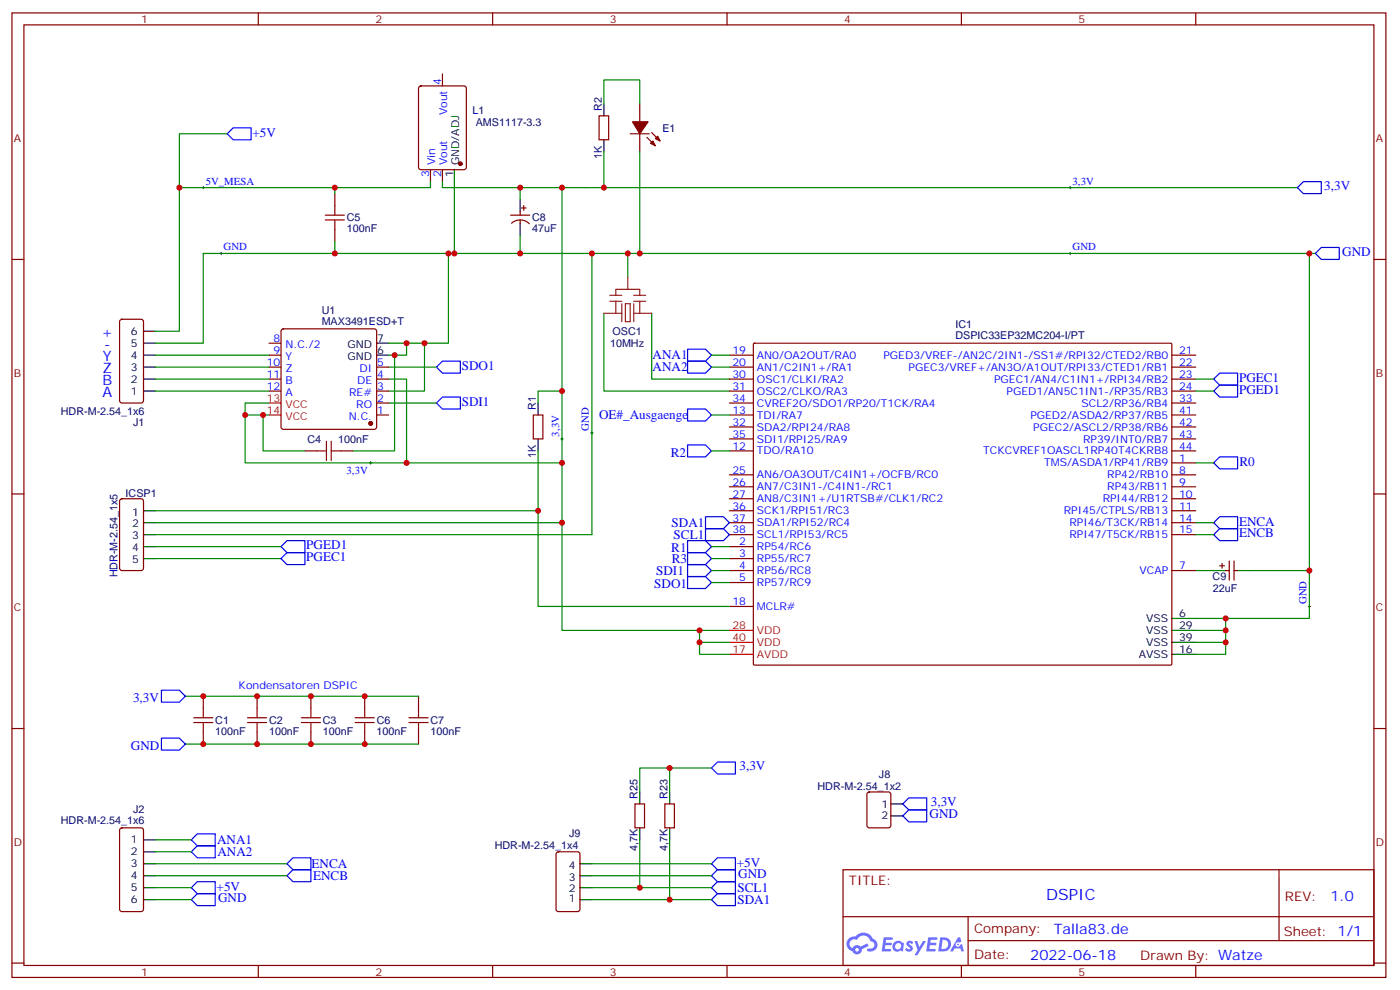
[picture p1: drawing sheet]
<svg xmlns="http://www.w3.org/2000/svg" width="413mm" height="292mm" viewBox="0 0 413 292" stroke-linecap="round" stroke-linejoin="round" font-family="sans-serif">
<g fill="none" stroke="#870000" stroke-width=".35">
<path d="M3.5 3.8h405.4v284.3h-405.4zM7.1 7.3h398.2v277.3h-398.2zM76.2 3.8v3.5M145.3 3.8v3.5M214.5 3.8v3.5M283.6 3.8v3.5M352.8 3.8v3.5M3.5 76.5h3.6M405.3 76.5h3.6M3.5 145.6h3.6M405.3 145.6h3.6M3.5 214.8h3.6"/>
<path d="M405.3 214.8h3.6M248.7 256.4h156.6v28.2h-156.6zM377.3 256.4v20.9M248.7 270.2h156.5M285.6 277.3h119.6M285.6 270.2v14.2M3.5 283.9h3.6M76.2 284.6v3.5M145.3 284.6v3.5M214.5 284.6v3.5M283.6 284.6v3.5M352.8 284.6v3.5"/>
<path d="M405.3 283.9h3.6"/>
</g>
<g fill="#5487ff">
<path d="M267.7 277.6a1.22 1.22 0 0 1 1.7 .2l-.4 .6a.47 .47 0 0 0-.3-.4 .47 .47 0 0 0-.5 .2l.1 .2a1.14 1.14 0 0 1 .8 1.8 1.14 1.14 0 0 1-1.9 0l-.2-.2 .5-.6 .7 .5a.29 .29 0 0 0 .3-.3 .29 .29 0 0 0-.2-.3 1.04 1.04 0 0 1-.6-1.7z"/>
<path d="M260.7 276.3h2.4l.3 .2-.2 .5-1.8 .1-.1 .8h1.5l.3 .4-.3 .4h-1.6l-.2 1.1h1.7l.2 .3-.2 .3-2.6 .1z"/>
<path d="M273.8 276.3h2.4l.3 .2-.1 .5-1.8 .1-.2 .8h1.6l.3 .4-.4 .4h-1.6l-.1 1.1h1.7l.2 .3-.2 .3-2.6 .1z"/>
<path d="M282.6 276.3h.7l.3 1.3-.6 .3a.69 .69 0 0 0-1 .3 .69 .69 0 0 0 .4 .9 .69 .69 0 0 0 .9-.6l.5-.2 .6 2.2h-.8l-.2-.9h-1.8l-.5 .9h-.8z"/>
<path d="M269.8 277.4h.8l.6 1.8 1.1-1.8h.9l-2.6 4.2h-.8l.9-1.5z"/>
<path d="M277.4 276.3l-.6 4.2h1.3a2.11 2.11 0 0 0 2.5-2.1 2.11 2.11 0 0 0-2.5-2.1zM278.1 277.1a1.39 1.39 0 0 1 1.7 1.4 1.39 1.39 0 0 1-1.8 1.3h-.3z"/>
<path d="M263.7 277.9a1.54 1.54 0 0 0-.1 2.2 1.54 1.54 0 0 0 2.2 .1l.6 .3 .3-2.3-.2-.3h-.4a1.49 1.49 0 0 0-2.4 0zM264 278.9a.94 .94 0 0 1 1.8 0 .94 .94 0 0 1-1.8 0z"/>
<path d="M250.4 276.7a2.18 2.18 0 0 0 1.1 3.7 1.44 1.44 0 0 0 1.6 .9 1.44 1.44 0 0 0 1.2-1.4l2-1.1-.5-.7-1.9 1a1.47 1.47 0 0 0-2.4 .4 1.39 1.39 0 0 1-.7-1.9 1.39 1.39 0 0 1 2-.5 2.12 2.12 0 0 1 2.2-1.3 2.12 2.12 0 0 1 1.9 1.7 1.14 1.14 0 0 1 1.1 1.4 1.14 1.14 0 0 1-1.7 .7 .43 .43 0 0 0-.5 .4 .43 .43 0 0 0 .4 .5 1.98 1.98 0 0 0 2.5-1.2 1.98 1.98 0 0 0-1.2-2.6 3.1 3.1 0 0 0-5.3-.6l-.9 .1zM252.3 280a.55 .55 0 0 1 1.1 0 .55 .55 0 0 1-1.1 0z"/>
<circle cx="282.6" cy="278.4" r=".26"/>
</g>
<g fill="none" stroke="#000" stroke-width=".3">
<path d="M59.6 55.3h.7M60 55v.7M315.4 55.3h.7M315.7 55v.7M64.9 74.7h.7M65.3 74.4v.7M315.4 74.7h.7M315.7 74.4v.7M109 136.5h.7M109.4 136.1v.7M165.5 129.4h.7M165.8 129v.8"/>
<path d="M174.3 127.6h.7M174.6 127.3v.7M385.9 178.8h.7M386.3 178.4v.7"/>
</g>
<g fill="none" stroke="#00f" stroke-width=".35">
<path d="M67 39.4l1.8-1.7h5.3v3.5h-5.3zM384.5 53.6h5.3v3.5h-5.3l-1.7-1.8zM389.8 73h5.3v3.5h-5.3l-1.7-1.8zM128.8 118.8l1.7-1.7h5.3v3.5h-5.3zM128.8 108.2l1.7-1.7h5.3v3.5h-5.3zM202.8 106.5h5.3l1.8 1.7-1.8 1.8h-5.3zM202.8 102.9h5.3l1.8 1.8-1.8 1.8h-5.3zM358.1 111.8l1.7-1.8h5.3v3.5h-5.3zM358.1 115.3l1.7-1.8h5.3v3.6h-5.3zM202.8 131.2h5.3l1.8 1.7-1.8 1.8h-5.3zM202.8 120.6h5.3l1.8 1.7-1.8 1.8h-5.3zM358.1 136.5l1.7-1.8h5.3v3.5h-5.3z"/>
<path d="M202.8 159.4h5.3l1.8 1.7-1.8 1.8h-5.3zM208.1 152.3h5.3l1.8 1.8-1.8 1.8h-5.3zM208.1 155.9h5.3l1.8 1.7-1.8 1.8h-5.3zM358.1 157.6l1.7-1.7h5.3v3.5h-5.3zM358.1 154.1l1.7-1.8h5.3v3.6h-5.3zM82.9 161.1l1.8-1.7h5.3v3.5h-5.3zM82.9 164.7l1.8-1.8h5.3v3.5h-5.3zM202.8 162.9h5.3l1.8 1.8-1.8 1.7h-5.3zM202.8 170h5.3l1.8 1.7-1.8 1.8h-5.3zM202.8 166.4h5.3l1.8 1.8-1.8 1.8h-5.3zM47.6 217.6h5.3l1.8 1.8-1.8 1.7h-5.3zM47.6 203.5h5.3l1.8 1.7-1.8 1.8h-5.3z"/>
<path d="M209.9 226.4l1.8-1.8h5.3v3.6h-5.3zM266.3 237l1.8-1.8h5.3v3.6h-5.3zM56.4 251.1l1.8-1.8h5.3v3.6h-5.3zM56.4 247.6l1.8-1.8h5.3v3.5h-5.3zM84.7 258.2l1.7-1.8h5.3v3.5h-5.3zM84.7 254.6l1.7-1.7h5.3v3.5h-5.3zM209.9 258.2l1.8-1.8h5.3v3.5h-5.3zM209.9 254.6l1.8-1.7h5.3v3.5h-5.3zM266.3 240.5l1.8-1.7h5.3v3.5h-5.3zM56.4 261.7l1.8-1.8h5.3v3.6h-5.3zM58.2 263.5h5.3v3.5h-5.3l-1.8-1.8zM209.9 261.7l1.8-1.8h5.3v3.6h-5.3z"/>
<path d="M209.9 265.2l1.8-1.7h5.3v3.5h-5.3z"/>
</g>
<g fill="none" stroke="#870000" stroke-width=".35">
<path d="M123.7 25.5l.5-.2h12.7l.6 .5 .1 23.5-.5 .7h-12.9l-.7-.4v-23.6zM130.5 21.8v3.5M176.7 34.1h2.9v7.1h-2.9zM185.9 39.4h5.7M188.7 30.6v5.3M188.7 39.4v5.3M192.3 39.1l2.4 2.5M98.8 57.1v3.5M127 50v3.6M130.5 50v3.6M190.9 40.5l2.4 2.5M98.8 67.7v3.5"/>
<path d="M150.6 63.4h5.7M150.9 65.8a3.8 3.8 0 0 1 5.3 .2M153.5 62.4v1M153.5 64.8v1.1M153.8 61.3h1.4M154.5 60.6v1.4M35.5 94.3l.5-.2h5.6l.7 .5v23.5l-.4 .7h-5.9l-.7-.4v-23.6zM83.1 97.1l.5-.2h26.8l.5 .2 .2 .5v28.3l-.2 .5-.5 .2h-26.8l-.5-.3-.2-.4v-28.3zM79.4 104.7h3.5M79.4 108.2h3.5M79.4 111.8h3.5M79.4 115.3h3.5"/>
<path d="M79.4 101.2h3.5M111.1 108.2h3.6M111.1 111.8h3.6M111.1 115.3h3.6M111.1 118.8h3.6M215.2 104.7h7M215.2 108.2h7M215.2 111.8h7M215.2 115.3h7M215.2 118.8h7M222.3 101.4l.3-.2h122.9l.2 .3v94.4l-.3 .2-123-.1-.2-.3zM345.7 104.7h7.1"/>
<path d="M345.7 108.2h7.1M345.7 111.8h7.1M345.7 115.3h7.1M345.7 118.8h7.1M90 132.9h3.5M100.5 132.9h3.6M111.1 122.3h3.6M157.3 122.3h2.9v7.1h-2.9zM215.2 132.9h7M215.2 140h7M215.2 122.3h7M215.2 125.9h7"/>
<path d="M215.2 129.4h7M345.7 132.9h7.1M345.7 136.5h7.1M345.7 140h7.1M345.7 122.3h7.1M345.7 125.9h7.1M345.7 129.4h7.1M35.5 147.2l.5-.2h5.6l.7 .5v20l-.4 .6-5.9 .1-.7-.5v-20zM215.2 143.5h7M215.2 147h7M215.2 150.6h7M215.2 154.1h7"/>
<path d="M215.2 157.6h7M345.7 143.5h7.1M345.7 147h7.1M345.7 150.6h7.1M345.7 154.1h7.1M345.7 157.6h7.1M215.2 168.2h7M215.2 161.1h7M215.2 164.7h7M215.2 171.7h7M215.2 178.8h7M345.7 168.2h7.1"/>
<path d="M359.8 166.8h1.4M360.5 166.1v1.4M361.6 168.2h1.1M362.7 165.4v5.6M364.1 168.2h1M364.1 165.4v5.6M60 205.2v3.6M60 215.8v3.6M75.8 205.2v3.6M75.8 215.8v3.6M91.7 205.2v3.6M91.7 215.8v3.6"/>
<path d="M107.6 205.2v3.6M107.6 215.8v3.6M123.5 205.2v3.6M123.5 215.8v3.6M187.3 237h2.8v7.1h-2.8zM196.1 237h2.9v7.1h-2.9zM256 233.7l.5-.2h5.6l.7 .4v9.4l-.4 .7-5.9 .1-.7-.5v-9.4zM35.5 244.3l.5-.2h5.6l.7 .4v23.5l-.4 .7h-5.9l-.7-.4v-23.5zM164.3 251.3l.4-.2h5.7l.6 .4 .1 16.5-.5 .7h-5.9l-.6-.4-.1-16.5z"/>
</g>
<g fill="none" stroke="#000" stroke-width=".35">
<path d="M178.2 30.6v3.5M134.1 50v3.6M153.5 58.8v3.6M178.2 41.2v3.5M153.5 65.9v3.5M42.3 97.6h3.6M42.3 115.3h3.6M42.3 111.8h3.6M42.3 108.2h3.6M42.3 104.7h3.6M42.3 101.2h3.6M111.1 104.7h3.6"/>
<path d="M111.1 101.2h3.6M158.7 118.8v3.5M158.7 129.4v3.5M42.3 150.6h3.6M42.3 154.1h3.6M42.3 157.6h3.6M42.3 161.1h3.6M42.3 164.7h3.6M358.1 168.2h3.5M365.1 168.2h3.6M345.7 182.3h7.1M345.7 192.9h7.1"/>
<path d="M345.7 185.8h7.1M345.7 189.4h7.1M188.7 233.5v3.5M197.6 233.5v3.5M262.8 237h3.5M42.3 247.6h3.6M42.3 251.1h3.6M42.3 254.6h3.6M42.3 258.2h3.6M171.1 254.6h3.5M171.1 258.2h3.5M188.7 244.1v3.5"/>
<path d="M197.6 244.1v3.5M262.8 240.5h3.5M42.3 261.7h3.6M42.3 265.2h3.6M171.1 261.7h3.5M171.1 265.2h3.5"/>
</g>
<g fill="none" stroke="#008700" stroke-width=".35">
<path d="M67 39.4h-14.1v15.9M178.2 30.6v-7h10.5v7M98.8 55.3v1.8M127 53.6v1.7h-74.1v42.3h-7M130.5 53.6v1.7h252.3M134.1 53.6v21.1M153.5 55.3v3.5M165.8 55.3v81.2M178.2 44.7v10.6M188.7 44.7v30M98.8 71.2v3.5M132.3 74.7v26.5h-17.6"/>
<path d="M153.5 69.4v5.3M174.6 74.7v82.9h-128.7M185.2 74.7v7.1M386.3 74.7h1.8M178.2 92.4v22.9h37M192.3 92.4v19.4h22.9M45.9 101.2h14.1v-26.5h326.3v107.6h-33.5M45.9 115.3h33.5M45.9 111.8h33.5M45.9 108.2h33.5M45.9 104.7h33.5M79.4 118.8h-7.1v3.5"/>
<path d="M114.7 111.8h5.2v24.7M114.7 108.2h14.1M114.7 118.8h14.1M116.4 104.7v28.2h-12.3M119.9 101.2v3.5h-5.2M125.2 101.2v14.1h-10.5M165.8 115.3h-7.1v3.5M209.9 108.2h5.3M209.9 104.7h5.3M352.8 115.3h5.3M352.8 111.8h5.3M77.6 122.3h-5.3v14.2h93.5"/>
<path d="M79.4 122.3h-1.8v10.6h12.4M158.7 132.9v17.7h-112.8M165.8 136.5v49.3h49.4M209.9 122.3h5.3M209.9 132.9h5.3M352.8 136.5h5.3M45.9 154.1h119.9M158.7 150.6v28.2h56.5M352.8 157.6h5.3M352.8 154.1h5.3M45.9 161.1h37M45.9 164.7h37"/>
<path d="M209.9 168.2h5.3M209.9 161.1h5.3M209.9 164.7h5.3M209.9 171.7h5.3M352.8 168.2h5.3M368.7 168.2h17.6M206.4 185.8v3.6h8.8M206.4 189.4v3.5h8.8M361.6 182.3v3.5h-8.8M361.6 185.8v3.6h-8.8M361.6 189.4v3.5h-8.8M54.7 205.2h68.8"/>
<path d="M54.7 219.4h68.8M197.6 226.4v7.1M209.9 226.4h-21.2v7.1M45.9 247.6h10.5M45.9 254.6h38.8M45.9 251.1h10.5M45.9 258.2h38.8M174.6 254.6h35.3M174.6 258.2h35.3M188.7 247.6v14.1M197.6 247.6v17.6M45.9 261.7h10.5"/>
<path d="M45.9 265.2h10.5M174.6 261.7h35.3M174.6 265.2h35.3"/>
</g>
<g fill="none" stroke="#a10000" stroke-width=".35">
<path d="M96 63.4h5.6M96 64.8h5.6M98.8 60.6v2.8M98.8 64.8v2.9M93.5 132.9h2.8M96.3 130.1v5.6M97.7 130.1v5.6M97.7 132.9h2.8M57.1 211.6h5.7M57.1 213h5.7M60 208.8v2.8M60 213v2.8"/>
<path d="M73 211.6h5.7M73 213h5.7M75.8 208.8v2.8M75.8 213v2.8M88.9 211.6h5.6M88.9 213h5.6M91.7 208.8v2.8M91.7 213v2.8M104.8 211.6h5.6M104.8 213h5.6M107.6 208.8v2.8M107.6 213v2.8"/>
<path d="M120.6 211.6h5.7M120.6 213h5.7M123.5 208.8v2.8M123.5 213v2.8"/>
</g>
<g fill="#870000" stroke="#870000" stroke-width=".35">
<path d="M192.6 41.6l.7 1.4-1.4-.7z"/>
<path d="M193.3 40.9l.7-.8 .7 1.5z"/>
<path d="M186.6 35.9h4.6l-2.5 3.5z"/>
<circle cx="135.8" cy="48.3" r=".53"/>
<circle cx="109.4" cy="124.8" r=".53"/>
</g>
<path d="M79.4 118.8h3.5M79.4 122.3h3.5M215.2 192.9h7M215.2 185.8h7M215.2 189.4h7" fill="none" stroke="#f00" stroke-width=".35"/>
<g fill="none" stroke="#8c2424" stroke-width=".35">
<path d="M178.2 92.4h5.2M179.9 88.8h3.5M179.9 87.1h3.5M181.7 87.1v-1.8h7v1.8M181.7 88.8v3.6M183.4 89.5v5.3M184.5 89.5h1.4v5.3h-1.4zM185.2 81.8v3.5M187 89.5v5.3M187 88.8h3.5M187 87.1h3.5M187 92.4h5.3"/>
<path d="M188.7 88.8v3.6"/>
</g>
<g fill="#c00">
<circle cx="116.4" cy="104.7" r=".88"/>
<circle cx="119.9" cy="101.2" r=".88"/>
<circle cx="386.3" cy="74.7" r=".88"/>
<circle cx="125.2" cy="101.2" r=".88"/>
<circle cx="119.9" cy="136.5" r=".88"/>
<circle cx="361.6" cy="185.8" r=".88"/>
<circle cx="361.6" cy="189.4" r=".88"/>
<circle cx="361.6" cy="182.3" r=".88"/>
<circle cx="158.8" cy="150.6" r=".88"/>
<circle cx="206.4" cy="185.8" r=".88"/>
<circle cx="206.4" cy="189.4" r=".88"/>
<circle cx="165.8" cy="55.3" r=".88"/>
<circle cx="165.8" cy="136.5" r=".88"/>
<circle cx="165.8" cy="115.3" r=".88"/>
<circle cx="165.8" cy="154.1" r=".88"/>
<circle cx="75.8" cy="205.2" r=".88"/>
<circle cx="91.7" cy="205.2" r=".88"/>
<circle cx="107.6" cy="205.2" r=".88"/>
<circle cx="75.8" cy="219.4" r=".88"/>
<circle cx="91.7" cy="219.4" r=".88"/>
<circle cx="107.6" cy="219.4" r=".88"/>
<circle cx="60" cy="205.2" r=".88"/>
<circle cx="60" cy="219.4" r=".88"/>
<circle cx="77.6" cy="122.3" r=".88"/>
<circle cx="386.3" cy="168.2" r=".88"/>
<circle cx="185.2" cy="74.7" r=".88"/>
<circle cx="134.1" cy="74.7" r=".88"/>
<circle cx="153.5" cy="74.7" r=".88"/>
<circle cx="98.8" cy="74.7" r=".88"/>
<circle cx="132.3" cy="74.7" r=".88"/>
<circle cx="174.6" cy="74.7" r=".88"/>
<circle cx="153.5" cy="55.3" r=".88"/>
<circle cx="98.8" cy="55.3" r=".88"/>
<circle cx="178.2" cy="55.3" r=".88"/>
<circle cx="188.7" cy="74.7" r=".88"/>
<circle cx="52.9" cy="55.3" r=".88"/>
<circle cx="72.3" cy="122.3" r=".88"/>
<circle cx="197.6" cy="226.4" r=".88"/>
<circle cx="188.7" cy="261.7" r=".88"/>
<circle cx="197.6" cy="265.2" r=".88"/>
</g>
<text font-size="4.6" fill="#00f" x="308.7" y="265.2">DSPIC</text>
<g font-size="4.2" fill="#00f">
<text x="29.9" y="99.4">+</text>
<text x="30.3" y="106.5">Y</text>
<text x="30.7" y="102.9">-</text>
<text x="30.2" y="110">Z</text>
<text x="30.2" y="113.5">B</text>
<text x="30.2" y="117.1">A</text>
<text x="392.5" y="265.7">1.0</text>
<text x="310.9" y="275.2">Talla83.de</text>
<text x="304" y="283">2022-06-18</text>
</g>
<g font-size="3.9" fill="#00f">
<text x="74.5" y="40.3">+5V</text>
<text x="390.7" y="56">3,3V</text>
<text x="396" y="75.4">GND</text>
<text x="192.5" y="105.7">ANA1</text>
<text x="136.2" y="109.1">SDO1</text>
<text x="192.5" y="109.3">ANA2</text>
<text x="365.5" y="112.6">PGEC1</text>
<text x="136.2" y="119.6">SDI1</text>
<text x="365.5" y="116.1">PGED1</text>
<text x="176.7" y="123.6">OE#_Ausgaenge</text>
<text x="197.9" y="134.6">R2</text>
<text x="365.7" y="137.4">R0</text>
<text x="198.1" y="155.3">SDA1</text>
<text x="365.5" y="154.9">ENCA</text>
<text x="90.4" y="162">PGED1</text>
<text x="198.7" y="158.9">SCL1</text>
<text x="365.5" y="158.5">ENCB</text>
<text x="90.4" y="165.5">PGEC1</text>
<text x="198" y="162.8">R1</text>
<text x="198.2" y="165.9">R3</text>
<text x="193" y="173.4">SDO1</text>
<text x="193.6" y="169.4">SDI1</text>
<text x="39.2" y="207">3,3V</text>
<text x="38.6" y="221.1">GND</text>
<text x="218.2" y="227.1">3,3V</text>
<text x="274.6" y="237.7">3,3V</text>
<text x="274.3" y="241.3">GND</text>
<text x="64.1" y="249">ANA1</text>
<text x="64.1" y="252.3">ANA2</text>
<text x="91.9" y="256">ENCA</text>
<text x="217.4" y="255.5">+5V</text>
<text x="63.9" y="262.5">+5V</text>
<text x="92.4" y="259.4">ENCB</text>
<text x="217.6" y="263">SCL1</text>
<text x="217.8" y="258.9">GND</text>
<text x="64.4" y="266">GND</text>
<text x="217.5" y="266.4">SDA1</text>
</g>
<g font-size="3.9" fill="#800">
<text x="250.5" y="261">TITLE:</text>
<text x="379.1" y="265.7">REV:</text>
<text x="287.4" y="275.2">Company:</text>
<text x="378.7" y="275.8">Sheet: 1/1</text>
<text x="287.4" y="282.9">Date:</text>
<text x="336.4" y="282.9">Drawn By: Watze</text>
</g>
<g font-size="3.2" fill="#800">
<text x="41.6" y="6.8">1</text>
<text x="110.8" y="6.8">2</text>
<text x="179.9" y="6.8">3</text>
<text x="249.1" y="6.8">4</text>
<text x="318.2" y="6.8">5</text>
<text x="4.1" y="41.9">A</text>
<text x="405.9" y="41.9">A</text>
<text x="4.1" y="111.1">B</text>
<text x="405.9" y="111.1">B</text>
<text x="4.1" y="180.2">C</text>
<text x="405.9" y="180.2">C</text>
<text x="4.1" y="249.3">D</text>
<text x="405.9" y="249.3">D</text>
<text x="41.6" y="287.6">1</text>
<text x="110.8" y="287.6">2</text>
<text x="179.9" y="287.6">3</text>
<text x="249.1" y="287.6">4</text>
<text x="318.2" y="287.6">5</text>
</g>
<g font-size="3.2" fill="#00f">
<text x="130.2" y="25.2" transform="rotate(-90 130.2 25.2)">4</text>
<text x="131.9" y="34" transform="rotate(-90 131.9 34)">Vout</text>
<text x="126.6" y="52.2" transform="rotate(-90 126.6 52.2)">3</text>
<text x="128.4" y="48.7" transform="rotate(-90 128.4 48.7)">Vin</text>
<text x="130.2" y="52.2" transform="rotate(-90 130.2 52.2)">2</text>
<text x="131.9" y="48.7" transform="rotate(-90 131.9 48.7)">Vout</text>
<text x="60.7" y="54.4">5V_MESA</text>
<text x="316.4" y="54.4">3,3V</text>
<text x="66" y="73.8">GND</text>
<text x="316.4" y="73.8">GND</text>
<text x="80.7" y="100.8">8</text>
<text x="78.7" y="107.9">10</text>
<text x="80.7" y="104.4">9</text>
<text x="84.2" y="102.6">N.C./2</text>
<text x="84.2" y="106.1">Y</text>
<text x="111.3" y="107.9">5</text>
<text x="216.1" y="104.4">19</text>
<text x="216.1" y="107.9">20</text>
<text x="223.3" y="105.8">AN0/OA2OUT/RA0</text>
<text x="260.7" y="105.8">PGED3/VREF-/AN2C/2IN1-/SS1#/RPI32/CTED2/RB0</text>
<text x="347.8" y="104.4">21</text>
<text x="347.8" y="107.9">22</text>
<text x="78.7" y="111.4">11</text>
<text x="84.2" y="109.6">Z</text>
<text x="84.2" y="113.2">B</text>
<text x="105.4" y="113.2">DE</text>
<text x="106" y="109.6">DI</text>
<text x="111.3" y="111.4">4</text>
<text x="216.1" y="111.4">30</text>
<text x="223.3" y="109.3">AN1/C2IN1+/RA1</text>
<text x="223.3" y="112.8">OSC1/CLKI/RA2</text>
<text x="268.1" y="109.3">PGEC3/VREF+/AN3O/A1OUT/RPI33/CTED1/RB1</text>
<text x="293.3" y="112.8">PGEC1/AN4/C1IN1+/RPI34/RB2</text>
<text x="347.8" y="111.4">23</text>
<text x="78.7" y="114.9">12</text>
<text x="84.2" y="116.7">A</text>
<text x="103" y="116.7">RE#</text>
<text x="111.3" y="118.5">2</text>
<text x="111.3" y="114.9">3</text>
<text x="216.1" y="114.9">31</text>
<text x="216.1" y="118.5">34</text>
<text x="223.3" y="116.3">OSC2/CLKO/RA3</text>
<text x="223.3" y="119.9">CVREF2O/SDO1/RP20/T1CK/RA4</text>
<text x="297" y="116.3">PGED1/AN5C1IN1-/RP35/RB3</text>
<text x="319.1" y="119.9">SCL2/RP36/RB4</text>
<text x="347.8" y="114.9">24</text>
<text x="347.8" y="118.5">33</text>
<text x="102.9" y="123.8">N.C.</text>
<text x="105.1" y="120.2">RO</text>
<text x="111.3" y="122">1</text>
<text x="216.1" y="122">13</text>
<text x="216.1" y="125.5">32</text>
<text x="223.3" y="123.4">TDI/RA7</text>
<text x="304" y="123.4">PGED2/ASDA2/RP37/RB5</text>
<text x="347.8" y="122">41</text>
<text x="347.8" y="125.5">42</text>
<text x="164.9" y="128.7" transform="rotate(-90 164.9 128.7)">3,3V</text>
<text x="173.7" y="126.9" transform="rotate(-90 173.7 126.9)">GND</text>
<text x="216.1" y="129">35</text>
<text x="223.3" y="126.9">SDA2/RPI24/RA8</text>
<text x="223.3" y="130.5">SDI1/RPI25/RA9</text>
<text x="304.8" y="126.9">PGEC2/ASCL2/RP38/RB6</text>
<text x="319.5" y="130.5">RP39/INT0/RB7</text>
<text x="347.8" y="129">43</text>
<text x="216.1" y="132.6">12</text>
<text x="223.3" y="134">TDO/RA10</text>
<text x="290.1" y="134">TCKCVREF1OASCL1RP40T4CKRB8</text>
<text x="308" y="137.5">TMS/ASDA1/RP41/RB9</text>
<text x="347.8" y="136.1">1</text>
<text x="347.8" y="132.6">44</text>
<text x="102.3" y="139.6">3,3V</text>
<text x="216.1" y="139.6">25</text>
<text x="216.1" y="143.2">26</text>
<text x="223.3" y="141">AN6/OA3OUT/C4IN1+/OCFB/RC0</text>
<text x="326.7" y="141">RP42/RB10</text>
<text x="347.8" y="139.6">8</text>
<text x="347.8" y="143.2">9</text>
<text x="216.1" y="146.7">27</text>
<text x="223.3" y="144.6">AN7/C3IN1-/C4IN1-/RC1</text>
<text x="223.3" y="148.1">AN8/C3IN1+/U1RTSB#/CLK1/RC2</text>
<text x="325.3" y="148.1">RPI44/RB12</text>
<text x="326.7" y="144.6">RP43/RB11</text>
<text x="347.8" y="146.7">10</text>
<text x="216.1" y="150.2">36</text>
<text x="216.1" y="153.7">37</text>
<text x="223.3" y="151.6">SCK1/RPI51/RC3</text>
<text x="223.3" y="155.2">SDA1/RPI52/RC4</text>
<text x="313.9" y="151.6">RPI45/CTPLS/RB13</text>
<text x="315.5" y="155.2">RPI46/T3CK/RB14</text>
<text x="347.8" y="150.2">11</text>
<text x="347.8" y="153.7">14</text>
<text x="216.1" y="157.3">38</text>
<text x="218.1" y="160.8">2</text>
<text x="223.3" y="158.7">SCL1/RPI53/RC5</text>
<text x="315.5" y="158.7">RPI47/T5CK/RB15</text>
<text x="347.8" y="157.3">15</text>
<text x="218.1" y="164.3">3</text>
<text x="218.1" y="167.9">4</text>
<text x="223.3" y="162.2">RP54/RC6</text>
<text x="223.3" y="165.7">RP55/RC7</text>
<text x="347.8" y="167.9">7</text>
<text x="218.1" y="171.4">5</text>
<text x="223.3" y="169.3">RP56/RC8</text>
<text x="223.3" y="172.8">RP57/RC9</text>
<text x="336.2" y="169.3">VCAP</text>
<text x="216.1" y="178.4">18</text>
<text x="223.3" y="179.8">MCLR#</text>
<text x="385.4" y="178.1" transform="rotate(-90 385.4 178.1)">GND</text>
<text x="70.4" y="203.1">Kondensatoren DSPIC</text>
</g>
<g font-size="3.2" fill="#000080">
<text x="139.4" y="33.5">L1</text>
<text x="177.5" y="32.7" transform="rotate(-90 177.5 32.7)">R2</text>
<text x="140.4" y="37.1">AMS1117-3.3</text>
<text x="195.4" y="38.8">E1</text>
<text x="177.5" y="46.8" transform="rotate(-90 177.5 46.8)">1K</text>
<text x="102.3" y="65.3">C5</text>
<text x="157" y="65.3">C8</text>
<text x="102.3" y="68.5">100nF</text>
<text x="157" y="68.5">47uF</text>
<text x="94.9" y="95.9">MAX3491ESD+T</text>
<text x="94.9" y="92.7">U1</text>
<text x="180.7" y="98.8">OSC1</text>
<text x="281.9" y="99.9">DSPIC33EP32MC204-I/PT</text>
<text x="281.9" y="96.8">IC1</text>
<text x="180" y="102.3">10MHz</text>
<text x="18" y="122.3">HDR-M-2.54_1x6</text>
<text x="39.3" y="125.5">J1</text>
<text x="158.1" y="120.9" transform="rotate(-90 158.1 120.9)">R1</text>
<text x="90.7" y="130.6">C4</text>
<text x="99.7" y="130.6">100nF</text>
<text x="158.1" y="134.9" transform="rotate(-90 158.1 134.9)">1K</text>
<text x="37.1" y="146.4">ICSP1</text>
<text x="34.7" y="170.2" transform="rotate(-90 34.7 170.2)">HDR-M-2.54_1x5</text>
<text x="357.7" y="171.1">C9</text>
<text x="357.8" y="174.6">22uF</text>
<text x="63.5" y="213.4">C1</text>
<text x="79.4" y="213.4">C2</text>
<text x="95.3" y="213.4">C3</text>
<text x="111.1" y="213.4">C6</text>
<text x="127" y="213.4">C7</text>
<text x="63.5" y="216.5">100nF</text>
<text x="79.4" y="216.5">100nF</text>
<text x="95.2" y="216.5">100nF</text>
<text x="111.1" y="216.5">100nF</text>
<text x="127" y="216.5">100nF</text>
<text x="241.2" y="232.8">HDR-M-2.54_1x2</text>
<text x="259.3" y="229.3">J8</text>
<text x="39.3" y="239.8">J2</text>
<text x="188.1" y="235.6" transform="rotate(-90 188.1 235.6)">R25</text>
<text x="196.9" y="235.6" transform="rotate(-90 196.9 235.6)">R23</text>
<text x="18" y="243">HDR-M-2.54_1x6</text>
<text x="145.9" y="250.4">HDR-M-2.54_1x4</text>
<text x="168" y="246.9">J9</text>
<text x="188.1" y="251" transform="rotate(-90 188.1 251)">4,7K</text>
<text x="196.9" y="251" transform="rotate(-90 196.9 251)">4,7K</text>
</g>
<g font-size="3.2">
<text x="133.7" y="52.2" transform="rotate(-90 133.7 52.2)">1</text>
<text x="135.5" y="48.7" transform="rotate(-90 135.5 48.7)">GND/ADJ</text>
<text x="38.6" y="98.7">6</text>
<text x="111.3" y="100.8">7</text>
<text x="38.6" y="105.8">4</text>
<text x="38.6" y="102.2">5</text>
<text x="102.5" y="106.1">GND</text>
<text x="102.5" y="102.6">GND</text>
<text x="111.3" y="104.4">6</text>
<text x="38.6" y="112.8">2</text>
<text x="38.6" y="109.3">3</text>
<text x="38.6" y="116.3">1</text>
<text x="39" y="152">1</text>
<text x="39" y="155.5">2</text>
<text x="39" y="159">3</text>
<text x="39" y="162.6">4</text>
<text x="39" y="166.1">5</text>
<text x="338.2" y="183.4">VSS</text>
<text x="347.8" y="182">6</text>
<text x="347.8" y="185.5">29</text>
<text x="338.2" y="186.9">VSS</text>
<text x="338.2" y="190.4">VSS</text>
<text x="347.8" y="189">39</text>
<text x="336" y="194">AVSS</text>
<text x="347.8" y="192.5">16</text>
<text x="260.1" y="238.1">1</text>
<text x="260.1" y="241.6">2</text>
<text x="38.6" y="248.6">1</text>
<text x="38.6" y="252.2">2</text>
<text x="38.6" y="255.7">3</text>
<text x="167.8" y="256">4</text>
<text x="38.6" y="259.2">4</text>
<text x="38.6" y="262.7">5</text>
<text x="167.8" y="263.1">2</text>
<text x="167.8" y="259.6">3</text>
<text x="38.6" y="266.3">6</text>
<text x="167.8" y="265.9">1</text>
</g>
<g font-size="3.2" fill="#f00">
<text x="78.7" y="118.5">13</text>
<text x="78.7" y="122">14</text>
<text x="84.2" y="120.2">VCC</text>
<text x="84.2" y="123.8">VCC</text>
<text x="216.1" y="185.5">28</text>
<text x="216.1" y="189">40</text>
<text x="223.3" y="186.9">VDD</text>
<text x="223.3" y="190.4">VDD</text>
<text x="216.1" y="192.5">17</text>
<text x="223.3" y="194">AVDD</text>
</g>
</svg>
